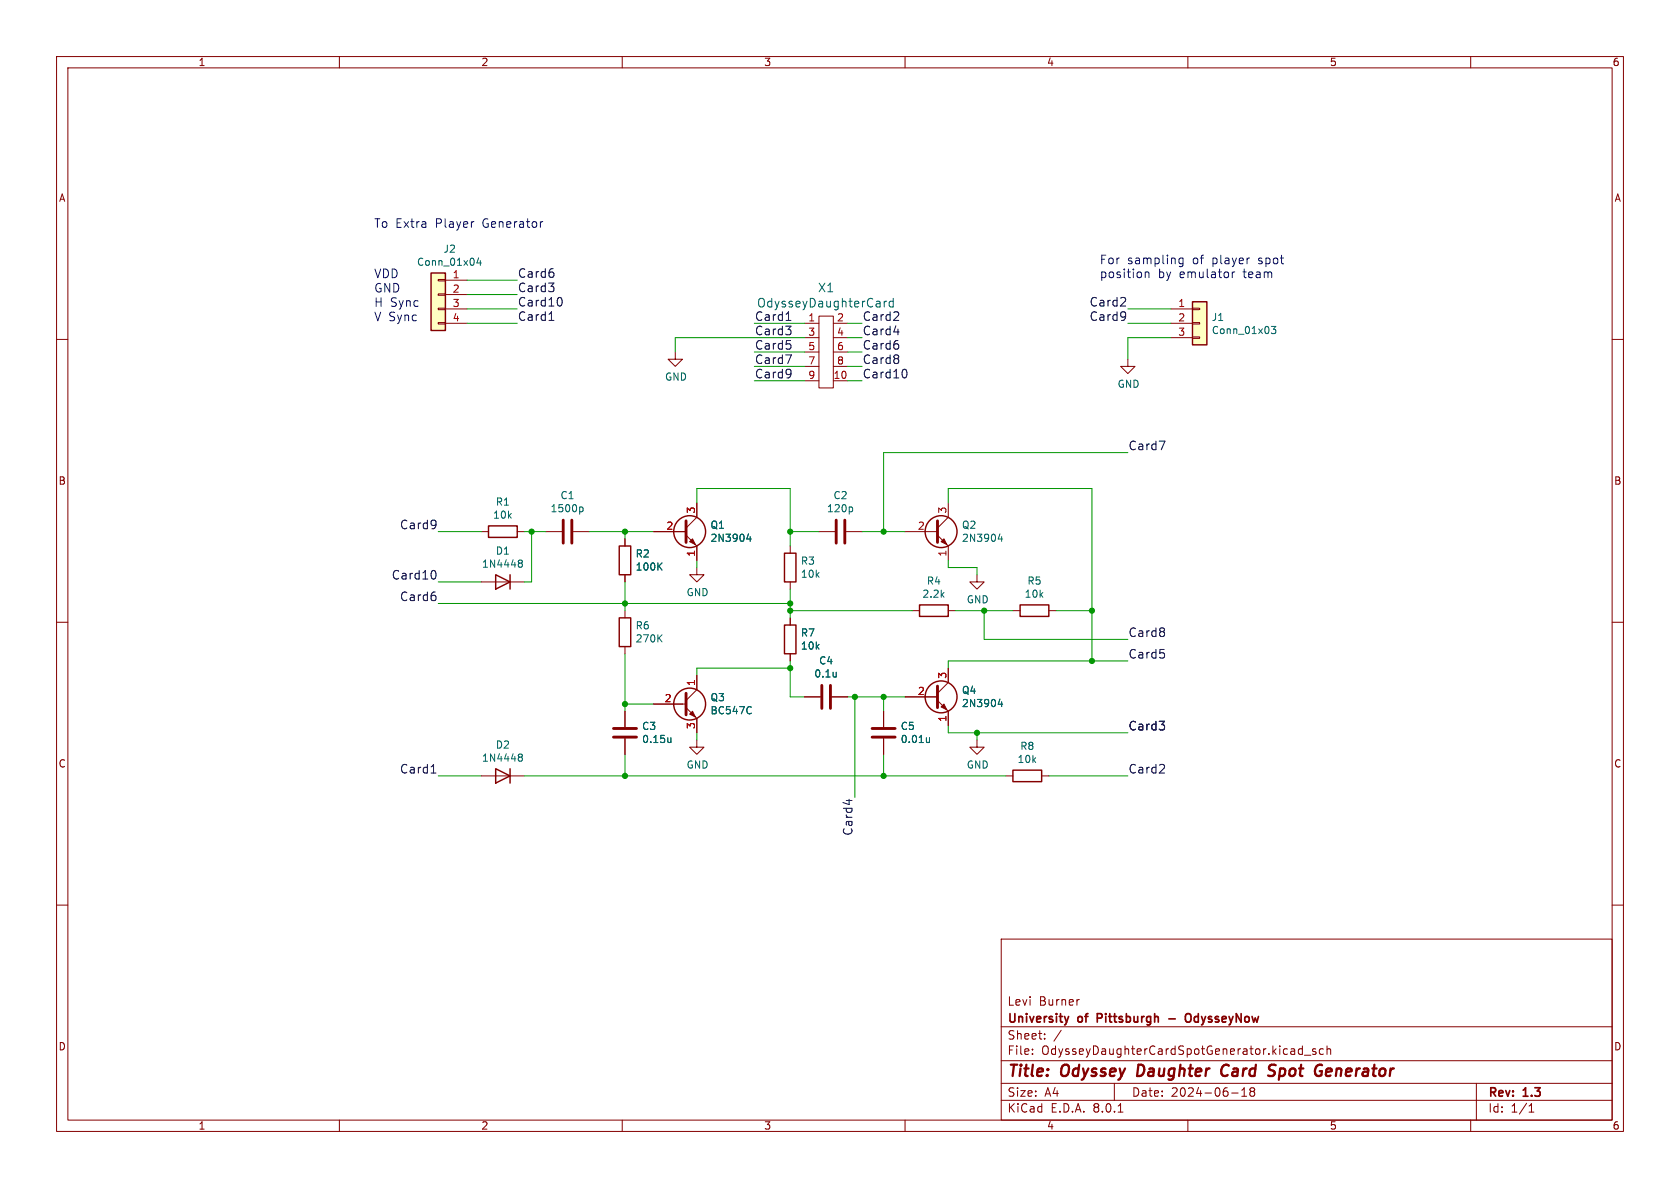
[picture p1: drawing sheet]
<svg xmlns="http://www.w3.org/2000/svg" width="297mm" height="210mm" viewBox="0 0 297 210" stroke-linecap="round" stroke-linejoin="round" font-family="sans-serif">
<g fill="none" stroke="#840000" stroke-width=".18">
<path d="M10 10h277v190h-277zM12 12h273v186h-273zM60 10v2M110 10v2M160 10v2M210 10v2M260 10v2M10 60h2M142.2 57.2h2.6M142.2 59.7h2.6M144.8 55.9h2.5v12.7h-2.5zM147.3 57.2h2.6"/>
<path d="M147.3 59.7h2.6M285 60h2M119.4 62.2v1.3h1.2l-1.2 1.3-1.3-1.3h1.3M142.2 67.3h2.6M142.2 62.2h2.6M142.2 64.8h2.6M147.3 67.3h2.6M147.3 62.2h2.6M147.3 64.8h2.6M199.4 63.5v1.3h1.3l-1.3 1.2-1.3-1.2h1.3M110.5 95.3v1.2M115.6 94h5.7"/>
<path d="M121.3 94.6l1.9 1.9v2.6M123.2 88.9v2.5l-1.9 1.9M139.7 96.5v1.3M144.8 94h2.8M149.6 94h2.8M160 94h5.7M165.7 94.6l1.9 1.9v2.6M167.6 88.9v2.5l-1.9 1.9M10 110h2M110.5 101.6v1.3M110.5 108v1.2M110.5 114.3v1.3"/>
<path d="M123.2 100.3v1.3h1.3l-1.3 1.3-1.3-1.3h1.3M123.2 119.4v2.5l-1.9 1.9M139.7 102.9v1.2M139.7 109.2v1.3M139.7 115.6v1.2M161.3 108h1.3M167.6 118.1v2.6l-1.9 1.9M167.6 108h1.3M172.7 101.6v1.3h1.3l-1.3 1.2-1.3-1.2h1.3M179.1 108h1.2M185.4 108h1.3M285 110h2"/>
<path d="M110.5 125.7v2.8M110.5 130.6v2.8M115.6 124.5h5.7M121.3 125.1l1.9 1.9v2.5M123.2 130.8v1.3h1.3l-1.3 1.3-1.3-1.3h1.3M142.2 123.2h2.8M147.1 123.2h2.8M156.2 125.7v2.8M156.2 130.6v2.8M160 123.2h5.7M165.7 123.8l1.9 1.9v2.6M172.7 130.8v1.3h1.3l-1.3 1.3-1.3-1.3h1.3"/>
<path d="M177.8 137.2h1.3M184.1 137.2h1.3M10 160h2M285 160h2M177 166h108v32h-108zM190.8 176.7l-.3 .1M60 198v2M110 198v2M160 198v2M177 194.5h108M177 191.5h108M177 187.5h108"/>
<path d="M177 181.5h108M182.5 186.3v.1M182.5 185.5v.1M184.7 183.6v.1M184.7 182.8v.1M187.6 182.1l-1.3 2M197 191.5v3M197.7 196.6h.8M210 198v2M217.7 193.2h1.2M219.5 193.8h.9M219.5 192.7l.5-.4v1.5"/>
<path d="M221.2 192.9l-.2 .3v.3l.2 .3 .5-.1 .1-.2-.1-.4-.2-.2M221.2 192.9l-.2-.2 .2-.4 .5 .1 .1 .2-.3 .3M221.2 192.9h.3M230.2 184.9v1.5M230.2 185.5l-.4-.1-.3 .3v.4l.2 .2h.5M230.6 186.5h1.1M232.6 185.5l-.4-.1-.2 .2 .1 .2 .5 .2v.3h-.6M234 185.5l-.5-.1-.3 .3v.4l.2 .2h.6M234.6 185.5l.2-.1 .4 .1v.9M234.6 184.9v1.5M260 198v2M261 191.5v6.5"/>
<path d="M270.3 196.6h.9M270.3 195.5l.4-.4v1.5"/>
</g>
<path d="M201.3 188.2l-.3 2h.5M216.9 188.2a1.13 1.13 0 0 0-1 .7 1.13 1.13 0 0 0 .3 1.2l.2 .1 .5-.1M224.8 188.2l.7 .1M225 189.3a.46 .46 0 0 1 .4 .4 .46 .46 0 0 1-.3 .4M235.2 188.9l-.6 .1-.2 .9 .2 .3 .6-.1M235.4 189.4l-1 .1" fill="none" stroke="#840000" stroke-width=".4"/>
<path d="M188.9 179.7l-.3 1M194 180h.6M194.6 179.2h-.6v1.5M209.8 179.3a.5 .5 0 0 1 .5-.1 .5 .5 0 0 1 .3 .5v.5a.5 .5 0 0 1-.5 .5 .5 .5 0 0 1-.5-.5v-.5zM206.6 180.1h1.2" fill="none" stroke="#840000" stroke-width=".3"/>
<g fill="none" stroke="#840000" stroke-width=".25">
<path d="M109.5 96.5h2v5.1h-2zM138.7 97.8h2v5.1h-2zM109.5 109.2h2v5.1h-2zM138.7 110.5h2v5.1h-2zM162.6 106.9h5v2.1h-5zM180.3 106.9h5.1v2.1h-5.1zM179.1 136.1h5v2.1h-5z"/>
<circle cx="121.9" cy="94" r="2.82"/>
<circle cx="166.4" cy="94" r="2.82"/>
<circle cx="121.9" cy="124.5" r="2.82"/>
<circle cx="166.4" cy="123.2" r="2.82"/>
</g>
<path d="M121.3 92.1v3.8M147.8 91.9v4.1M149.4 91.9v4.1M165.7 92.1v3.8M108.5 130.3h4M108.5 128.8h4M121.3 122.6v3.8M145.3 121.2v4M146.8 121.2v4M154.2 130.3h4M154.2 128.8h4M165.7 121.3v3.8" fill="none" stroke="#840000" stroke-width=".51"/>
<g fill="none" stroke="#006464" stroke-width=".18">
<path d="M156.3 53.2v1.1M156.8 53.2l-.3 .1-.2 .2M157.9 53.3l-.4-.1-.3 .3v.5l.1 .2h.6M157.9 52.7v1.6M117 99.5l-.7 .7M132.3 94.4l-.3 .9h.8M132.6 94.9v.8M150.5 89.6l.2 .3v.3l-.2 .3M176.8 94.4l-.3 .9h.8M177.1 94.9v.8M116.5 100.1l.5 .7M116.5 112.8l.5 .7"/>
<path d="M117 112.2l-.7 .7M147.8 118.8v.9M147.8 119.6h.1M118.6 131.1l-.4 .2M118.6 130.4v.9M132.6 124.9l.2 .1M132.8 126.1l-.2 .1M164.3 130.4v.9M164.3 131.1l-.3 .2M176.8 123.6l-.3 .9h.8M177.1 124.1v.8"/>
</g>
<g fill="#840000" stroke="#840000" stroke-width=".18">
<path d="M166.4 125l.5-.5 .5 1z"/>
<path d="M121.9 95.8l.5-.5 .5 1z"/>
<path d="M121.9 126.2l.5-.5 .5 1z"/>
<path d="M166.4 95.8l.5-.5 .5 1z"/>
</g>
<path d="M210.8 53.3h2.6v7.7h-2.6z" fill="#ffffc2"/>
<path d="M207 54.6h3.8M207 57.2h3.8M207 59.7h3.8M210.8 59.6h1.3v.2h-1.3zM210.8 57h1.3v.3h-1.3zM210.8 54.5h1.3v.2h-1.3zM85.1 94h1.3M91.4 94h1.3M85.1 102.9h7.6" fill="none" stroke="#840000" stroke-width=".18"/>
<path d="M210.8 53.3h2.6v7.7h-2.6zM86.4 93h5v2h-5zM87.6 101.6l2.6 1.3-2.6 1.2zM90.2 101.6v2.5" fill="none" stroke="#840000" stroke-width=".25"/>
<path d="M224.8 57.7h.7l-.4 .5 .4 .1v.6l-.2 .1-.5-.1M91.7 99.5h.2M91.7 99.1l.4-.1 .2 .1v.2l-.2 .2M91.9 99.5h.2M91.9 99.5l-.2 .1M92.1 99.5l.2 .3v.4l-.2 .1-.4-.1" fill="none" stroke="#006464" stroke-width=".18"/>
<path d="M76.2 48.3h2.5v10.1h-2.5z" fill="#ffffc2"/>
<g fill="none" stroke="#840000" stroke-width=".18">
<path d="M77.5 57h1.2v.3h-1.2zM77.5 54.5h1.2v.2h-1.2zM77.5 51.9h1.2v.3h-1.2zM77.5 49.4h1.2v.3h-1.2zM78.7 49.5h3.8M78.7 52.1h3.8M78.7 54.6h3.8M78.7 57.2h3.8M96.5 94h2.8M101.3 94h2.8M110.5 95.3v1.2M115.6 94h5.7"/>
<path d="M123.2 88.9v2.5M123.2 96.5v2.6M110.5 101.6v1.3M123.2 119.4v2.5M139.7 109.2v1.3M139.7 115.6v1.2M167.6 118.1v2.6M85.1 137.2h7.6M110.5 125.7v2.8M110.5 130.6v2.8M115.6 124.5h5M123.2 127v2.5"/>
<path d="M142.2 123.2h2.8M147.1 123.2h2.8M156.2 125.7v2.8M156.2 130.6v2.8M160 123.2h5.7M167.6 125.7v2.6"/>
</g>
<path d="M76.2 48.3h2.5v10.1h-2.5zM87.6 135.9l2.6 1.3-2.6 1.2zM90.2 135.9v2.5" fill="none" stroke="#840000" stroke-width=".25"/>
<g fill="none" stroke="#006464" stroke-width=".18">
<path d="M84.6 45.6l-.3 .9h.8M84.9 46.1v.8M102.6 89.6l.4 .1 .1 .2-.1 .4-.4 .2M117 99.5l-.7 .7M132.3 94.4l-.3 .9h.8M132.6 94.9v.8M116.5 100.1l.5 .7M147.8 118.8v.9M147.8 119.6h.1M91.7 133.8h.2M91.7 133.4l.4-.1 .2 .1v.2l-.2 .2M91.9 133.8h.2"/>
<path d="M91.9 133.8l-.2 .1M92.1 133.8l.2 .3v.3l-.2 .2-.4-.1M118.6 131.1l-.4 .2M118.6 130.4v.9M132.6 124.9l.2 .1M132.8 126.1l-.2 .1M164.3 130.4v.9M164.3 131.1l-.3 .2M176.8 123.6l-.3 .9h.8M177.1 124.1v.8"/>
</g>
<path d="M99.6 91.9v4.1M101.1 91.9v4.1" fill="none" stroke="#840000" stroke-width=".51"/>
<g fill="none" stroke="#0f0f0f" stroke-width=".18">
<path d="M97 50h.9l-.5 .6M97.1 56.6h.8M97.9 48.2v.7M97.9 50.8v.6M99 52.6a.95 .95 0 0 1 0 1.5M138.9 57.7h.9l-.5 .5M139 56.6h.8M139.8 58.4v.6M157.9 56.6h1M158 58.7h1M158.8 55.3v.5M198.1 54.1h.9"/>
<path d="M198.9 55.3v1M198.9 52.7v.5M199 55.8l-.1 .1M138.9 62.7h1l-.6 1.6M139.8 60.9v.7M139.8 65.4v1M139.8 65.9v.2M158.8 62.9v.3M158.8 60.9v.7M158.8 63.5v.6M160 65.3a.95 .95 0 0 1 0 1.5M204.9 78h1l-.6 1.5"/>
<path d="M77 92.1v1M77.1 92.6l-.1 .1M76.7 100.8a.95 .95 0 0 1 0 1.6M205.8 111.1v.4M205.8 111.8v.6M205.8 115.5v.7M76.2 136.7h.9M204.9 136.7h1M204.9 127.5h1l-.5 .6M205.8 128.2v.7M205.8 135.3v.5M150.1 141.3v.9"/>
</g>
<path d="M83.6 39.2h.2M96 39.2l-.3 .1M202.5 48.1v1M202.5 48.2l.2-.1h.3l.1 1M209.1 45.6v1.2l-.1 .3M209.1 45.7l-.4-.1-.3 .3v.4l.2 .3h.5M217.9 48.1v1M218.3 48.1h-.3l-.1 .3" fill="none" stroke="#0000c2" stroke-width=".18"/>
<g fill="none" stroke="#009600" stroke-width=".18">
<path d="M82.5 57.2h8.9M82.5 54.6h8.9M82.5 52.1h8.9M82.5 49.5h8.9M133.3 57.2h8.9M142.2 59.7h-22.8v2.5M149.9 59.7h2.5M149.9 57.2h2.5M199.4 57.2h7.6M199.4 54.6h7.6M207 59.7h-7.6v3.8M133.3 64.8h8.9"/>
<path d="M133.3 62.2h8.9M133.3 67.3h8.9M149.9 64.8h2.5M149.9 62.2h2.5M149.9 67.3h2.5M77.5 94h7.6M92.7 94h3.8M94 94v8.9h-1.3M104.1 94h11.5M110.5 94v1.3M123.2 88.9v-2.5h16.5v10.1M123.2 99.1v1.2"/>
<path d="M139.7 94h5.1M152.4 94h7.6M167.6 88.9v-2.5h25.4v30.4M167.6 99.1v1.2h5.1v1.3M199.4 80h-43.2v14M77.5 102.9h7.6M77.5 106.7h62.2M110.5 102.9v5.1M110.5 115.6v10.1M139.7 104.1v5.1M139.7 116.8v6.4h2.5M139.7 108h21.6"/>
<path d="M139.7 118.1h-16.5v1.3M168.9 108h10.2M174 108v5h25.4M186.7 108h6.3M199.4 116.8h-31.8v1.3M77.5 137.2h7.6M92.7 137.2h85.1M110.5 124.5h5.1M110.5 133.4v3.8M123.2 129.5v1.3M149.9 123.2h10.1M151.1 123.2v17.8"/>
<path d="M156.2 123.2v2.5M156.2 133.4v3.8M167.6 128.3v1.2h31.8M172.7 129.5v1.3M185.4 137.2h14"/>
</g>
<g fill="#009600" stroke="#009600" stroke-width=".18">
<circle cx="110.5" cy="94" r=".46"/>
<circle cx="139.7" cy="106.7" r=".46"/>
<circle cx="110.5" cy="106.7" r=".46"/>
<circle cx="139.7" cy="94" r=".46"/>
<circle cx="172.7" cy="129.5" r=".46"/>
<circle cx="151.1" cy="123.2" r=".46"/>
<circle cx="139.7" cy="118.1" r=".46"/>
<circle cx="156.2" cy="123.2" r=".46"/>
<circle cx="156.2" cy="137.2" r=".46"/>
<circle cx="139.7" cy="108" r=".46"/>
<circle cx="110.5" cy="137.2" r=".46"/>
<circle cx="110.5" cy="124.5" r=".46"/>
<circle cx="193" cy="116.8" r=".46"/>
<circle cx="193" cy="108" r=".46"/>
<circle cx="174" cy="108" r=".46"/>
<circle cx="156.2" cy="94" r=".46"/>
<circle cx="94" cy="94" r=".46"/>
</g>
<g font-size="2.8" fill="#840000">
<text x="178" y="190.9">Title:</text>
<text x="187.7" y="190.9">Odyssey</text>
<text x="201.9" y="190.9">Daughter</text>
<text x="217.5" y="190.9">Card</text>
<text x="226.7" y="190.9">Spot</text>
<text x="235.7" y="190.9">Generator</text>
</g>
<g font-size="2.1" fill="#0000c2">
<text x="66" y="40.4">To Extra</text>
<text x="77" y="40.4">Player</text>
<text x="85.4" y="40.4">Generator</text>
<text x="194.3" y="46.8">For</text>
<text x="199.3" y="46.8">sampling</text>
<text x="210.9" y="46.8">of</text>
<text x="214.4" y="46.8">player</text>
<text x="222.7" y="46.8">spot</text>
<text x="66" y="51.8">GND</text>
<text x="66" y="49.3">VDD</text>
<text x="194.3" y="49.3">position</text>
<text x="204.7" y="49.3">by</text>
<text x="208.5" y="49.3">emulator</text>
<text x="219.9" y="49.3">team</text>
<text x="66" y="56.9">V Sync</text>
<text x="66" y="54.4">H Sync</text>
</g>
<g font-size="2.1" fill="#0f0f0f">
<text x="91.4" y="49.2">Card6</text>
<text x="91.4" y="51.8">Card3</text>
<text x="91.4" y="54.3">Card10</text>
<text x="91.4" y="56.8">Card1</text>
<text x="133.3" y="56.8">Card1</text>
<text x="133.3" y="59.4">Card3</text>
<text x="152.4" y="59.4">Card4</text>
<text x="152.4" y="56.8">Card2</text>
<text x="192.6" y="56.8">Card9</text>
<text x="192.6" y="54.3">Card2</text>
<text x="133.3" y="61.9">Card5</text>
<text x="133.3" y="64.5">Card7</text>
<text x="152.4" y="64.5">Card8</text>
<text x="152.4" y="61.9">Card6</text>
<text x="133.3" y="67">Card9</text>
<text x="152.4" y="67">Card10</text>
<text x="199.4" y="79.7">Card7</text>
<text x="70.6" y="93.7">Card9</text>
<text x="69.2" y="102.6">Card10</text>
<text x="70.6" y="106.4">Card6</text>
<text x="199.4" y="112.7">Card8</text>
<text x="199.4" y="116.5">Card5</text>
<text x="199.4" y="129.2">Card3</text>
<text x="70.6" y="136.8">Card1</text>
<text x="199.4" y="136.8">Card2</text>
<text x="150.8" y="147.8" transform="rotate(-90 150.8 147.8)">Card4</text>
</g>
<g font-size="2.1" fill="#006464">
<text x="144.5" y="51.9">X1</text>
<text x="133.7" y="54.6">OdysseyDaughterCard</text>
</g>
<g font-size="2.1" fill="#840000">
<text x="178" y="178">Levi</text>
<text x="183.7" y="178">Burner</text>
<text x="178" y="184">Sheet:</text>
<text x="178" y="181.2">University</text>
<text x="190.7" y="181.2">of</text>
<text x="194.6" y="181.2">Pittsburgh</text>
<text x="211.5" y="181.2">OdysseyNow</text>
<text x="178" y="186.7">File:</text>
<text x="184.1" y="186.7">OdysseyDaughterCardSpotGenerator.kicad_sch</text>
<text x="178" y="196.9">KiCad</text>
<text x="178" y="194.1">Size:</text>
<text x="184.7" y="194.1">A4</text>
<text x="185.7" y="196.9">E.D.A.</text>
<text x="193.3" y="196.9">8.0.1</text>
<text x="200" y="194.1">Date:</text>
<text x="207" y="194.1">2024-06-18</text>
<text x="263" y="194.3">Rev:</text>
<text x="263" y="196.9">Id:</text>
<text x="267.1" y="196.9">1/1</text>
<text x="269.4" y="194.3">1.3</text>
</g>
<g font-size="1.8" fill="#840000">
<text x="35" y="11.9">1</text>
<text x="85" y="11.9">2</text>
<text x="135" y="11.9">3</text>
<text x="185" y="11.9">4</text>
<text x="235" y="11.9">5</text>
<text x="285" y="11.9">6</text>
<text x="10.3" y="35.9">A</text>
<text x="285.3" y="35.9">A</text>
<text x="10.3" y="85.9">B</text>
<text x="285.3" y="85.9">B</text>
<text x="10.3" y="135.9">C</text>
<text x="285.3" y="135.9">C</text>
<text x="10.3" y="185.9">D</text>
<text x="285.3" y="185.9">D</text>
<text x="35" y="199.9">1</text>
<text x="85" y="199.9">2</text>
<text x="135" y="199.9">3</text>
<text x="185" y="199.9">4</text>
<text x="235" y="199.9">5</text>
<text x="285" y="199.9">6</text>
</g>
<g font-size="1.8" fill="#006464">
<text x="73.6" y="47.2">Conn_01x04</text>
<text x="78.3" y="44.9">J2</text>
<text x="214.1" y="56.9">J1</text>
<text x="214.1" y="59.3">Conn_01x03</text>
<text x="117.5" y="67.5">GND</text>
<text x="197.5" y="68.8">GND</text>
<text x="87.6" y="89.6">R1</text>
<text x="99" y="88.4">C1</text>
<text x="147.2" y="88.4">C2</text>
<text x="87.1" y="91.9">10k</text>
<text x="97.2" y="90.8">1500p</text>
<text x="125.5" y="93.7">Q1</text>
<text x="125.5" y="96">2N3904</text>
<text x="146.1" y="90.8">120p</text>
<text x="170" y="93.7">Q2</text>
<text x="170" y="96">2N3904</text>
<text x="85.1" y="100.6">1N4448</text>
<text x="87.6" y="98.2">D1</text>
<text x="112.3" y="98.8">R2</text>
<text x="112.3" y="101.1">100K</text>
<text x="141.5" y="100">R3</text>
<text x="121.3" y="105.6">GND</text>
<text x="141.5" y="102.3">10k</text>
<text x="163" y="105.9">2.2k</text>
<text x="163.8" y="103.6">R4</text>
<text x="170.8" y="106.9">GND</text>
<text x="181.1" y="105.9">10k</text>
<text x="181.5" y="103.6">R5</text>
<text x="112.3" y="111.5">R6</text>
<text x="112.3" y="113.8">270K</text>
<text x="141.5" y="112.7">R7</text>
<text x="141.5" y="115">10k</text>
<text x="143.9" y="120">0.1u</text>
<text x="144.7" y="117.7">C4</text>
<text x="125.5" y="124.2">Q3</text>
<text x="170" y="122.9">Q4</text>
<text x="170" y="125.2">2N3904</text>
<text x="113.4" y="129.2">C3</text>
<text x="113.4" y="131.5">0.15u</text>
<text x="125.5" y="126.5">BC547C</text>
<text x="159.1" y="129.2">C5</text>
<text x="159.1" y="131.5">0.01u</text>
<text x="85.1" y="134.8">1N4448</text>
<text x="87.6" y="132.5">D2</text>
<text x="121.3" y="136.1">GND</text>
<text x="170.8" y="136.1">GND</text>
<text x="179.8" y="135.1">10k</text>
<text x="180.3" y="132.8">R8</text>
</g>
<g font-size="1.8" fill="#a90000">
<text x="79.9" y="49.3">1</text>
<text x="79.9" y="51.8">2</text>
<text x="79.9" y="54.4">3</text>
<text x="79.9" y="56.9">4</text>
<text x="142.8" y="56.9">1</text>
<text x="142.8" y="59.4">3</text>
<text x="147.9" y="56.9">2</text>
<text x="147.9" y="59.4">4</text>
<text x="208.2" y="54.4">1</text>
<text x="208.2" y="56.9">2</text>
<text x="208.2" y="59.4">3</text>
<text x="142.8" y="62">5</text>
<text x="142.8" y="64.5">7</text>
<text x="147.9" y="62">6</text>
<text x="147.9" y="64.5">8</text>
<text x="142.8" y="67.1">9</text>
<text x="147.3" y="67.1">10</text>
<text x="117.7" y="93.7">2</text>
<text x="122.9" y="90.9" transform="rotate(-90 122.9 90.9)">3</text>
<text x="162.2" y="93.7">2</text>
<text x="167.4" y="90.9" transform="rotate(-90 167.4 90.9)">3</text>
<text x="122.9" y="98.5" transform="rotate(-90 122.9 98.5)">1</text>
<text x="167.4" y="98.5" transform="rotate(-90 167.4 98.5)">1</text>
<text x="117.4" y="124.2">2</text>
<text x="122.9" y="121.4" transform="rotate(-90 122.9 121.4)">1</text>
<text x="162.2" y="122.9">2</text>
<text x="167.4" y="120.1" transform="rotate(-90 167.4 120.1)">3</text>
<text x="122.9" y="129" transform="rotate(-90 122.9 129)">3</text>
<text x="167.4" y="127.7" transform="rotate(-90 167.4 127.7)">1</text>
</g>
</svg>
